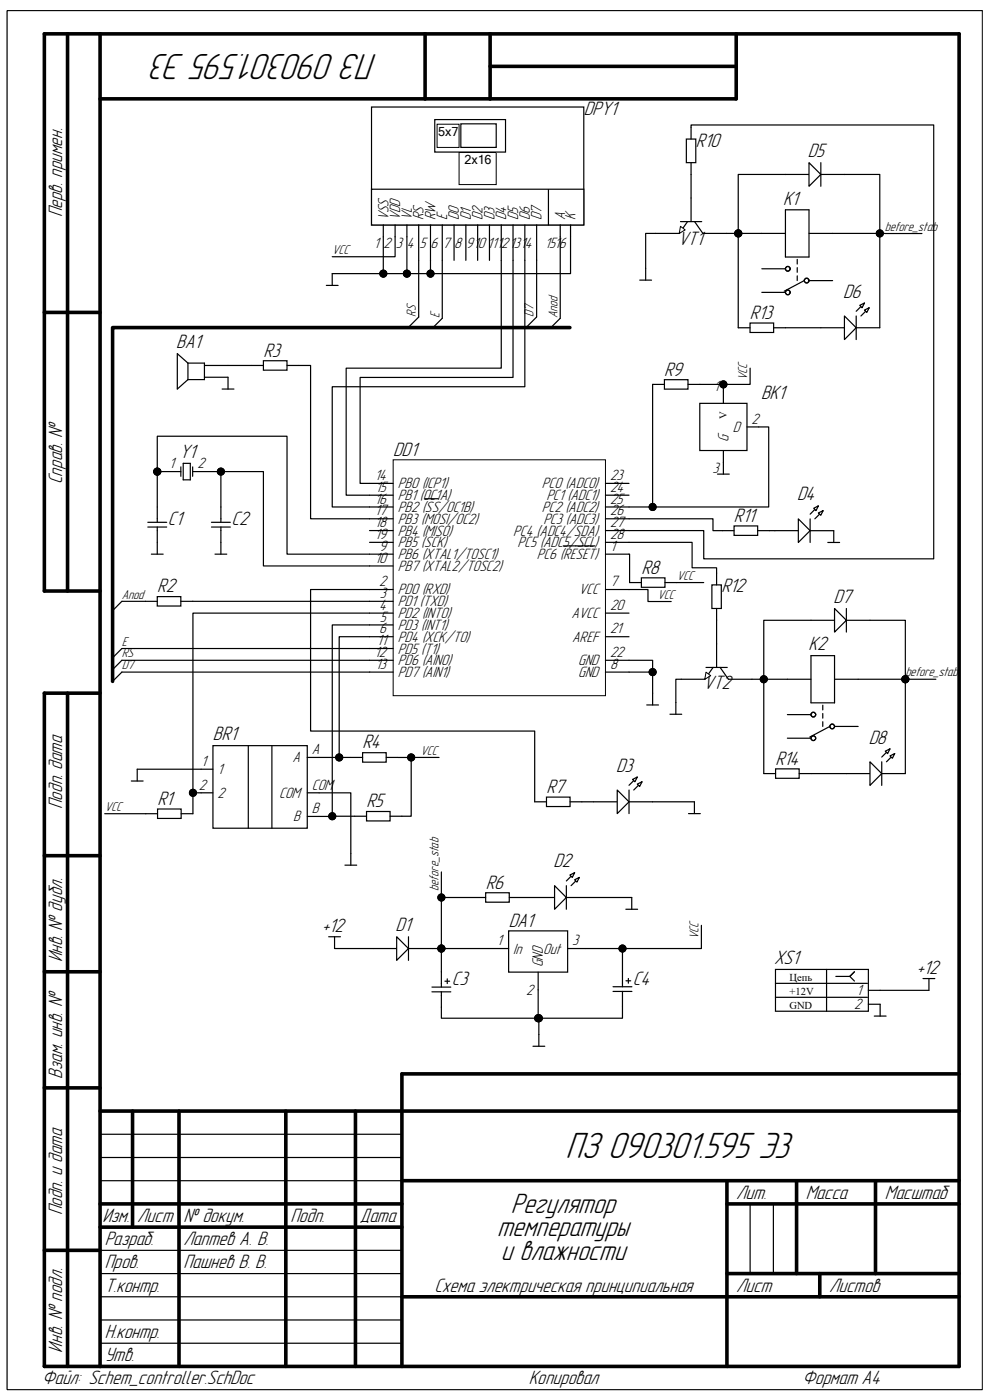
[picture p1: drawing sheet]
<svg xmlns="http://www.w3.org/2000/svg" width="210mm" height="297mm" viewBox="0 0 210 297" stroke-linecap="round" stroke-linejoin="round" font-family="sans-serif">
<path d="M1.5 2.3h206.9v292.5h-206.9z" fill="none" stroke="#000" stroke-width=".21"/>
<g fill="none" stroke="#000" stroke-width=".76">
<path d="M14.3 7.2v118.2M21.2 7.2v282.7M90.2 7.2v13.8M104 7.2v13.8M104 14.1h52.2M156.2 7.2v13.8h-135M9.4 66.3h11.8M21.2 125.4h-11.8v-118.2h194.1v282.7h-194.1v-142.8h11.8M14.3 147.1v142.8M9.4 181.5h11.8M9.4 206.2h11.8M9.4 230.8h11.8"/>
<path d="M21.2 235.7h182.3M28.1 235.7v24.6M38 235.7v54.2M60.6 235.7v54.2M75.4 235.7v54.2M203.5 227.8h-118.2v62.1M21.2 255.4h64.1M85.3 250.5h118.2M154.2 250.5v39.4M154.2 255.4h49.3M169 250.5v19.7M185.7 250.5v19.7"/>
<path d="M9.4 265.3h11.8M21.2 260.3h64.1M85.3 275.1h118.2M154.2 270.2h49.3M173.9 270.2v4.9"/>
</g>
<g fill="none" stroke="#000" stroke-width=".25">
<path d="M145.6 29.5h2v5h-2zM146.6 27v2.5M146.6 34.5v2.5M166.6 37h5M174.1 37h5M39.9 77l-2.3-2v7.5l2.3-2M39.9 77v3.5M39.9 77h3.5v3.5h-3.5M43.4 77.5h5M53.4 77.5h2.5M55.9 76.5h5v2h-5zM60.9 77.5h2.5"/>
<path d="M156.6 69.5h2.5M159.1 68.5h5v2h-5zM164.1 69.5h2.5M43.4 80h5M138.4 81.5h2.5M140.9 80.5h5v2.1h-5zM145.9 81.5h2.6M31.4 110.8h4M31.4 111.8h4M33.4 107.6v3.2M33.4 111.8v3.3M44.9 110.8h4"/>
<path d="M44.9 111.8h4M46.9 107.6v3.2M46.9 111.8v3.3M153.2 112.6h2.5M155.7 111.6h5v2h-5zM160.7 112.6h2.5M30.9 127.6h2.5M33.4 126.6h5v2h-5zM38.4 127.6h2.5M133.6 123.6h2.5M136.1 122.6h5v2h-5zM141.1 123.6h2.5"/>
<path d="M151 124.1h2v5h-2zM152 121.6v2.5M152 129.1v2.5M30.9 172.6h2.5M33.4 171.6h5v2h-5zM38.4 172.6h2.5M75.2 173.2h2.6M77.8 172.2h5v2h-5zM82.8 173.2h2.5M113.4 170.1h2.5M115.9 169.1h5v2h-5zM120.9 170.1h2.5"/>
<path d="M162 164.1h2.5M164.5 163.1h5v2h-5zM169.5 164.1h2.5M100.5 190.4h2.5M103 189.4h5v2h-5zM108 190.4h2.5M21.2 240.6h64.1M21.2 245.6h64.1M21.2 250.5h64.1M159.1 255.4v14.8M164.1 255.4v14.8M21.2 265.3h64.1"/>
<path d="M21.2 270.2h64.1M21.2 275.1h64.1M21.2 280h64.1M21.2 285h64.1"/>
</g>
<path d="M171.6 34.5l2.5 2.5-2.5 2.5z" fill="#fff"/>
<path d="M171.6 34.5l2.5 2.5-2.5 2.5zM174.1 34.5v5M172 131.6h5M179.5 131.6h5.1" fill="none" stroke="#000" stroke-width=".25"/>
<path d="M177 129.1l2.5 2.5-2.5 2.5z" fill="#fff"/>
<path d="M177 129.1l2.5 2.5-2.5 2.5zM179.5 129.1v5M79.2 201.2h4.9M86.7 201.2h5" fill="none" stroke="#000" stroke-width=".25"/>
<path d="M84.1 198.7l2.6 2.5-2.6 2.5z" fill="#fff"/>
<path d="M125.9 170.1h5M133.4 170.1h5M84.1 198.7l2.6 2.5-2.6 2.5zM86.7 198.7v5" fill="none" stroke="#000" stroke-width=".25"/>
<path d="M130.9 167.6l2.5 2.5-2.5 2.5z" fill="#fff"/>
<path d="M130.9 167.6l2.5 2.5-2.5 2.5zM135.2 164.9l-1.8 1.7M136.2 165.9l-1.8 1.7" fill="none" stroke="#000" stroke-width=".25"/>
<path d="M135.2 166.4l1-.5-.5 1z" fill="#fff"/>
<path d="M135.2 166.4l1-.5-.5 1z" fill="none" stroke="#000" stroke-width=".25"/>
<path d="M134.2 165.4l1-.5-.5 1z" fill="#fff"/>
<path d="M174.1 69.5h5M181.6 69.5h5M133.4 167.6v5M134.2 165.4l1-.5-.5 1z" fill="none" stroke="#000" stroke-width=".25"/>
<path d="M179.1 67l2.5 2.5-2.5 2.5z" fill="#fff"/>
<path d="M179.1 67l2.5 2.5-2.5 2.5zM183.4 64.3l-1.8 1.7M184.4 65.3l-1.8 1.7" fill="none" stroke="#000" stroke-width=".25"/>
<path d="M183.4 65.8l1-.5-.5 1z" fill="#fff"/>
<path d="M183.4 65.8l1-.5-.5 1z" fill="none" stroke="#000" stroke-width=".25"/>
<path d="M182.4 64.8l1-.5-.5 1z" fill="#fff"/>
<path d="M181.6 67v5M182.4 64.8l1-.5-.5 1zM179.5 164.1h5.1M187 164.1h5.1" fill="none" stroke="#000" stroke-width=".25"/>
<path d="M184.6 161.6l2.4 2.5-2.4 2.5z" fill="#fff"/>
<path d="M188.8 158.9l-1.8 1.7M189.8 159.9l-1.7 1.7M184.6 161.6l2.4 2.5-2.4 2.5z" fill="none" stroke="#000" stroke-width=".25"/>
<path d="M188.8 160.4l1-.5-.5 1z" fill="#fff"/>
<path d="M188.8 160.4l1-.5-.5 1z" fill="none" stroke="#000" stroke-width=".25"/>
<path d="M187.8 159.4l1-.5-.5 1z" fill="#fff"/>
<path d="M187.8 159.4l1-.5-.5 1zM187 161.6v5M112.6 190.4h5M120.1 190.4h5" fill="none" stroke="#000" stroke-width=".25"/>
<path d="M117.6 187.9l2.5 2.5-2.5 2.5z" fill="#fff"/>
<path d="M117.6 187.9l2.5 2.5-2.5 2.5zM121.9 185.1l-1.8 1.8M122.9 186.2l-1.8 1.7" fill="none" stroke="#000" stroke-width=".25"/>
<path d="M121.9 186.6l1-.4-.5 .9z" fill="#fff"/>
<path d="M121.9 186.6l1-.4-.5 .9z" fill="none" stroke="#000" stroke-width=".25"/>
<path d="M120.9 185.6l1-.5-.5 1.1z" fill="#fff"/>
<path d="M164.4 112.6h5M171.9 112.6h5M120.1 187.9v5M120.9 185.6l1-.5-.5 1.1z" fill="none" stroke="#000" stroke-width=".25"/>
<path d="M169.4 110.1l2.5 2.5-2.5 2.5z" fill="#fff"/>
<path d="M169.4 110.1l2.5 2.5-2.5 2.5zM173.6 107.3l-1.7 1.8M174.6 108.3l-1.7 1.8" fill="none" stroke="#000" stroke-width=".25"/>
<path d="M173.6 108.8l1-.5-.5 1z" fill="#fff"/>
<path d="M173.6 108.8l1-.5-.5 1z" fill="none" stroke="#000" stroke-width=".25"/>
<path d="M172.6 107.8l1-.5-.5 1z" fill="#fff"/>
<path d="M171.9 110.1v5M172.6 107.8l1-.5-.5 1zM152 136.6v5M149.8 141.6h4.5M151.3 141.6l-1.8 2.5h-5M152.8 141.6l1.7 2.5h5" fill="none" stroke="#000" stroke-width=".25"/>
<path d="M149.8 142.6l1 .8-1.3 .7z" fill="#fff"/>
<path d="M149.8 142.6l1 .8-1.3 .7z" fill="none" stroke="#000" stroke-width=".21"/>
<path d="M144.4 47h4.5M145.8 47l-1.7 2.5h-5M146.6 42v5M147.4 47l1.7 2.5h5" fill="none" stroke="#000" stroke-width=".25"/>
<path d="M144.4 48l1 .8-1.3 .7z" fill="#fff"/>
<g fill="none" stroke="#000" stroke-width=".21">
<path d="M144.4 48l1 .8-1.3 .7z"/>
<circle cx="33.4" cy="100.1" r=".75"/>
</g>
<circle cx="33.4" cy="100.1" r=".75" fill="#000"/>
<g fill="none" stroke="#000" stroke-width=".25">
<path d="M161.6 57h5M161.6 49.5h5M166.6 44.5h5v10h-5zM169.1 55v1M169.1 56.8v1M169.1 58.5v1M170.6 59.5l-4.2 2.3M171.6 59.5h5M171.6 49.5h5M161.6 62h5M38.4 99v2M38.9 98.3h1.5v3.5h-1.5z"/>
<path d="M40.9 99v2M33.4 100h5M40.9 100h5M25.9 127.6l-2 1.9M25.9 137.6l-2 2M25.9 140.1l-2 2M167 156.6h5M167 151.6h5M167 144.1h5M172 149.1v-10h5v10h-5M174.5 149.6v1M174.5 151.4v1"/>
<path d="M174.5 153.1v1M176 154.1l-4.2 2.3M177 154.1h5M177 144.1h5"/>
<circle cx="167.1" cy="57" r=".5"/>
<circle cx="171.1" cy="59.5" r=".5"/>
<circle cx="167.1" cy="62" r=".5"/>
<circle cx="172.5" cy="156.6" r=".5"/>
<circle cx="172.5" cy="151.6" r=".5"/>
<circle cx="176.5" cy="154.1" r=".5"/>
</g>
<path d="M148.5 85.6h10v10h-10z" fill-rule="evenodd" fill="#fff"/>
<path d="M148.5 85.6h10v10h-10zM153.5 83.1v2.5M153.5 95.6v2.5M158.5 90.6h2.5" fill="none" stroke="#000" stroke-width=".25"/>
<path d="M107.9 197.5h12.5v8.7h-12.5z" fill-rule="evenodd" fill="#fff"/>
<path d="M88.8 67.3l-1.9 1.9M93.8 67.5l-1.9 2M113.8 67.3l-2 1.9M118.8 67.5l-1.9 2M107.9 197.5h12.5v8.7h-12.5zM104.2 201.2h3.7M114.2 206.2v3.8M120.4 201.2h3.8" fill="none" stroke="#000" stroke-width=".25"/>
<path d="M78.8 22.7h45v25h-45z" fill-rule="evenodd" fill="#fff"/>
<path d="M78.8 22.7h45v25h-45z" fill="none" stroke="#000" stroke-width=".25"/>
<path d="M78.8 40.1h45v7.6h-45z" fill-rule="evenodd" fill="#fff"/>
<g fill="none" stroke="#000" stroke-width=".25">
<path d="M78.8 40.1h45v7.6h-45zM81.3 47.7v2.5M83.8 47.7v2.5M86.3 47.7v2.5M88.8 47.7v7.5M91.3 47.7v7.5M93.8 47.7v7.5M96.3 47.7v7.5M98.8 47.7v7.5M101.3 47.7v7.5M103.8 47.7v7.5M106.3 47.7v7.5"/>
<path d="M108.8 47.7v7.5M111.3 47.7v7.5M113.8 47.7v7.5M118.8 47.7v2.5M121 47.7v2.5"/>
</g>
<path d="M92.2 25.4h15v6.9h-15z" fill-rule="evenodd" fill="#fff"/>
<path d="M92.2 25.4h15v6.9h-15z" fill="none" stroke="#000" stroke-width=".25"/>
<path d="M97.8 26.3h7.5v5h-7.5z" fill-rule="evenodd" fill="#fff"/>
<path d="M97.8 26.3h7.5v5h-7.5z" fill="none" stroke="#000" stroke-width=".25"/>
<path d="M92.7 26.4h4.7v4.9h-4.7z" fill-rule="evenodd" fill="#fff"/>
<path d="M92.7 26.4h4.7v4.9h-4.7z" fill="none" stroke="#000" stroke-width=".21"/>
<path d="M116.3 40.2v7.5" fill="none" stroke="#000" stroke-width=".25"/>
<path d="M97.4 32.4h7.9v6.8h-7.9z" fill-rule="evenodd" fill="#fff"/>
<g fill="none" stroke="#000" stroke-width=".21">
<path d="M97.4 32.4h7.9v6.8h-7.9z"/>
<circle cx="192.1" cy="144.1" r=".75"/>
</g>
<circle cx="192.1" cy="144.1" r=".75" fill="#000"/>
<g fill="none" stroke="#000" stroke-width=".25">
<path d="M25.9 142.6l-2 2M76.9 159.7h5v2h-5zM74.4 160.7h2.5M81.9 160.7h2.5M91.6 209.4h4M91.6 210.4h4M93.6 206.2v3.2M93.6 210.4v3.3M94.4 208.2h1M94.9 207.7v1M130 209.3h4M130 210.3h4"/>
<path d="M132 206.1v3.2M132 210.3v3.3M132.8 208.1h1M133.3 207.6v1"/>
</g>
<path d="M83.4 97.5h45v50.1h-45z" fill-rule="evenodd" fill="#fff"/>
<path d="M83.4 97.5h45v50.1h-45z" fill="none" stroke="#000" stroke-width=".21"/>
<g fill="none" stroke="#000" stroke-width=".25">
<path d="M78.4 117.6h5M78.4 102.6h5M78.4 105.1h5M78.4 107.6h5M78.4 110.1h5M78.4 112.6h5M78.4 115.1h5M90.2 105.8h2.8M119.5 115.8h6.7M128.4 117.6h5M128.4 102.6h5M128.4 105.1h5"/>
<path d="M128.4 107.6h5M128.4 110.1h5M128.4 112.6h5M128.4 115.1h5M78.4 125.1h5M78.4 127.6h5M78.4 130.1h5M78.4 132.6h5M78.4 135.1h5M78.4 120.1h5M78.4 137.6h5M128.4 125.1h5"/>
<path d="M128.4 130.1h5M128.4 135.1h5M78.4 142.6h5M78.4 140.1h5M128.4 142.6h5M128.4 140.1h5"/>
</g>
<path d="M164.5 205.7h19.7v8.8h-19.7z" fill-rule="evenodd" fill="#fff"/>
<path d="M164.5 205.7h19.7v8.8h-19.7zM164.5 208.6h19.5M164.5 211.6h19.5M175.3 205.7v8.8M177.3 207.1h3M180.3 207.1l1 1M181.3 206.2l-1 .9M184.2 210.1h2.5M184.2 213.1h2.5" fill="none" stroke="#000" stroke-width=".25"/>
<path d="M45.2 158.2h20v17.5h-20z" fill-rule="evenodd" fill="#fff"/>
<g fill="none" stroke="#000" stroke-width=".25">
<path d="M146.6 27v-.5h51.5v92.1h-48.8v-6h-15.9M146.6 37v5M166.6 37h-10v12.5h-2.5M179.1 37h7.5v12.5h-10M81.3 50.2v7.8h5v-7.8M81.3 58h-10.8v2.5M83.8 50.2v4.3h-13.3M88.8 55.2v12.1M91.3 55.2v2.8h-5M93.8 55.2v12.3M106.3 55.2v22.9h-32.9v27h5M108.8 55.2v24.9h-32.4v22.5h2"/>
<path d="M111.3 55.2v26.8h-40.8v25.6h7.9M113.8 55.2v12.1M118.8 50.2v17.3M121 50.2v7.8h-29.7M135.7 59.4h2.5M139.1 49.5h-2.1v9.9M161.6 49.5h-5v20M195.6 49.5h-9v20M48.4 77.5h5M63.4 77.5h2.5v32.6h12.5M69.2 60.5h2.5M159.1 78.1v3.4h-5.6v1.6"/>
<path d="M166.6 69.5h7.5M47.1 82.5h2.5M48.4 80v2.5M138.4 81.5v26.1h-5M148.5 81.5h5M153.5 98.1v2.5M161 90.6h2.1v17h-24.7M32.1 117.6h2.5M33.4 107.6v-15.1h27.5v25.1h17.5M33.4 115.1v2.5M45.6 117.6h2.5M45.9 100h10v20.1h22.5"/>
<path d="M46.9 100v7.6M46.9 115.1v2.5M133.4 110.1h17.9v2.5h1.9M133.4 115.1h13.4v5.4h5.2v1.1M133.4 117.6h.2v6M152.2 100.6h2.5M163.2 112.6h1.2M175.6 115.1h2.5M176.9 112.6v2.5M25.9 127.6h5M25.9 137.6h52.5M40.9 127.6h37.5"/>
<path d="M78.4 125.1h-12.5v30h47.5v15M78.4 135.1h-6.4v25.6h-6.8M78.4 130.1h-37.5v38.1M78.4 132.6h-7.9v40.6h4.7M133.4 125.1h4.1v2.5h4.9M143.6 123.6h5.7M152 131.6v5M172 131.6h-10v12.5h-2.5M184.6 131.6h7.5v12.5h6.4M25.9 140.1h52.5M25.9 142.6h52.5M45.2 158.2h20v17.5h-20z"/>
<path d="M52.7 158.2v17.5M57.7 158.2v17.5M133.4 140.1h5v2.5h-5M137.2 149.6h2.5M138.4 142.6v7M142.1 151.5h2.5M144.5 144.1h-1.1v7.4M167 144.1h-5v20M182 144.1h10.1v20M22.2 172.6h8.7M27.9 165.7h2.5M45.2 168.2h-4.3v4.4"/>
<path d="M45.2 163.2h-16.1v2.5M65.2 168.2h2.5M67.7 168.2h6.7v15.3M70.5 173.2h-5.3M72 160.7h2.4M84.4 160.7h2.8v12.5h-1.9M87.2 160.7h5.9M123.4 170.1h2.5M138.4 170.1h8.9v2.5M146.1 172.6h2.5M172 164.1h7.5M69.7 198.7h2.5"/>
<path d="M71 198.7v2.5h8.2M73.2 183.5h2.5M93.6 185v5.4M100.5 190.4h-6.9v15.8M110.5 190.4h2.1M125.1 190.4h8.9v2.5M132.8 192.9h2.5M148.8 196.3v4.9h-24.6M91.7 201.2h12.5M114.2 210v6h-20.6v-2.3M114.2 216h.1v6M132 213.6v2.4h-17.7"/>
<path d="M132 201.2v4.9M185.5 215.6h2.5M186.7 213.1v2.5M195.8 207.6h2.5M197.1 207.6v2.5h-10.4M113.1 222h2.5"/>
</g>
<g fill="#000">
<circle cx="81.3" cy="58" r=".75"/>
<circle cx="86.3" cy="58" r=".75"/>
<circle cx="91.3" cy="58" r=".75"/>
<circle cx="156.6" cy="49.5" r=".75"/>
<circle cx="186.6" cy="49.5" r=".75"/>
<circle cx="153.5" cy="81.5" r=".75"/>
<circle cx="33.4" cy="100.1" r=".75"/>
<circle cx="46.9" cy="100" r=".75"/>
<circle cx="138.4" cy="107.6" r=".75"/>
<circle cx="138.4" cy="142.6" r=".75"/>
<circle cx="162" cy="144.1" r=".75"/>
<circle cx="192.1" cy="144.1" r=".75"/>
<circle cx="40.9" cy="168.2" r=".75"/>
<circle cx="70.5" cy="173.2" r=".75"/>
<circle cx="72" cy="160.7" r=".75"/>
<circle cx="87.2" cy="160.7" r=".75"/>
<circle cx="93.6" cy="190.4" r=".75"/>
<circle cx="93.6" cy="201.2" r=".75"/>
<circle cx="114.2" cy="216" r=".75"/>
<circle cx="114.3" cy="216" r=".75"/>
<circle cx="132" cy="201.2" r=".75"/>
</g>
<g fill="none" stroke="#000" stroke-width=".21">
<circle cx="81.3" cy="58" r=".75"/>
<circle cx="86.3" cy="58" r=".75"/>
<circle cx="91.3" cy="58" r=".75"/>
<circle cx="156.6" cy="49.5" r=".75"/>
<circle cx="186.6" cy="49.5" r=".75"/>
<circle cx="153.5" cy="81.5" r=".75"/>
<circle cx="33.4" cy="100.1" r=".75"/>
<circle cx="46.9" cy="100" r=".75"/>
<circle cx="138.4" cy="107.6" r=".75"/>
<circle cx="138.4" cy="142.6" r=".75"/>
<circle cx="162" cy="144.1" r=".75"/>
<circle cx="192.1" cy="144.1" r=".75"/>
<circle cx="40.9" cy="168.2" r=".75"/>
<circle cx="70.5" cy="173.2" r=".75"/>
<circle cx="72" cy="160.7" r=".75"/>
<circle cx="87.2" cy="160.7" r=".75"/>
<circle cx="93.6" cy="190.4" r=".75"/>
<circle cx="93.6" cy="201.2" r=".75"/>
<circle cx="114.2" cy="216" r=".75"/>
<circle cx="114.3" cy="216" r=".75"/>
<circle cx="132" cy="201.2" r=".75"/>
</g>
<path d="M120.9 69.5h-97v75.1" fill="none" stroke="#000" stroke-width=".76"/>
<g font-size="8.2">
<text x="80.1" y="11.5" transform="rotate(-180 80.1 11.5)">ПЗ 090301.595 Э3</text>
<text x="120" y="245.7">ПЗ 090301.595 Э3</text>
</g>
<g font-size="6.3">
<text x="108.4" y="257.4">Регулятор</text>
<text x="105.5" y="262.3">температуры</text>
<text x="106.2" y="267.2">и влажности</text>
</g>
<g font-size="4.3">
<text x="123.8" y="24.3">DPY1</text>
<text x="147.6" y="31.1">R10</text>
<text x="171.4" y="33.4">D5</text>
<text x="13.2" y="46.1" transform="rotate(-90 13.2 46.1)">Перв. примен.</text>
<text x="166.1" y="43.4">K1</text>
<text x="143.8" y="51.9">VT1</text>
<text x="178.9" y="63.1">D6</text>
<text x="159.1" y="67.6">R13</text>
<text x="37.4" y="73.9">BA1</text>
<text x="55.9" y="75.6">R3</text>
<text x="140.9" y="79.7">R9</text>
<text x="161.5" y="84.7">BK1</text>
<text x="38.1" y="97.2">Y1</text>
<text x="83.4" y="96.6">DD1</text>
<text x="13.2" y="102.7" transform="rotate(-90 13.2 102.7)">Справ. №</text>
<text x="169.1" y="106.2">D4</text>
<text x="35.6" y="111.4">C1</text>
<text x="49.1" y="111.4">C2</text>
<text x="155.7" y="110.7">R11</text>
<text x="33.4" y="125.7">R2</text>
<text x="136.1" y="121.7">R8</text>
<text x="153" y="125.7">R12</text>
<text x="176.8" y="127.9">D7</text>
<text x="171.5" y="138">K2</text>
<text x="149.3" y="146.2">VT2</text>
<text x="45.2" y="157.1">BR1</text>
<text x="76.9" y="158.8">R4</text>
<text x="184.3" y="157.7">D8</text>
<text x="130.7" y="163.7">D3</text>
<text x="164.5" y="162.2">R14</text>
<text x="13.2" y="171.7" transform="rotate(-90 13.2 171.7)">Подп. дата</text>
<text x="33.4" y="170.7">R1</text>
<text x="77.8" y="171.3">R5</text>
<text x="115.9" y="168.2">R7</text>
<text x="117.4" y="184">D2</text>
<text x="103" y="188.5">R6</text>
<text x="68.4" y="197.8">+12</text>
<text x="83.9" y="197.6">D1</text>
<text x="107.9" y="196.6">DA1</text>
<text x="13.2" y="204.2" transform="rotate(-90 13.2 204.2)">Инв. № дубл.</text>
<text x="95.9" y="209">C3</text>
<text x="134.3" y="209">C4</text>
<text x="164.3" y="204.5">XS1</text>
<text x="194.5" y="206.7">+12</text>
<text x="13.2" y="228.8" transform="rotate(-90 13.2 228.8)">Взам. инв. №</text>
<text x="13.2" y="257.9" transform="rotate(-90 13.2 257.9)">Подп. и дата</text>
<text x="156.2" y="254.3">Лит.</text>
<text x="171" y="254.3">Масса</text>
<text x="187.7" y="254.3">Масштаб</text>
<text x="21.7" y="259.2">Изм.</text>
<text x="29.1" y="259.2">Лист № докум.</text>
<text x="61.6" y="259.2">Подп.</text>
<text x="76.4" y="259.2">Дата</text>
<text x="22.2" y="264.2">Разраб.</text>
<text x="22.2" y="269.1">Пров.</text>
<text x="38.9" y="264.2">Лаптев А. В.</text>
<text x="38.9" y="269.1">Пашнев В. В.</text>
<text x="22.2" y="274">Т.контр.</text>
<text x="92.2" y="274">Схема электрическая принципиальная</text>
<text x="156.2" y="274">Лист</text>
<text x="175.9" y="274">Листов</text>
<text x="13.2" y="286.9" transform="rotate(-90 13.2 286.9)">Инв. № подл.</text>
<text x="22.2" y="283.8">Н.контр.</text>
<text x="8.9" y="293.7">Файл: Schem_controller.SchDoc</text>
<text x="22.2" y="288.8">Утв.</text>
<text x="112.2" y="293.7">Копировал</text>
<text x="170.2" y="293.7">Формат А4</text>
</g>
<g font-size="3.4">
<text x="82.4" y="46.7" transform="rotate(-90 82.4 46.7)">VSS</text>
<text x="84.9" y="46.7" transform="rotate(-90 84.9 46.7)">VDD</text>
<text x="87.4" y="46.7" transform="rotate(-90 87.4 46.7)">VL</text>
<text x="89.9" y="46.7" transform="rotate(-90 89.9 46.7)">RS</text>
<text x="92.4" y="46.7" transform="rotate(-90 92.4 46.7)">RW</text>
<text x="94.9" y="46.7" transform="rotate(-90 94.9 46.7)">E</text>
<text x="97.4" y="46.7" transform="rotate(-90 97.4 46.7)">D0</text>
<text x="99.9" y="46.7" transform="rotate(-90 99.9 46.7)">D1</text>
<text x="102.4" y="46.7" transform="rotate(-90 102.4 46.7)">D2</text>
<text x="104.9" y="46.7" transform="rotate(-90 104.9 46.7)">D3</text>
<text x="107.4" y="46.7" transform="rotate(-90 107.4 46.7)">D4</text>
<text x="109.9" y="46.7" transform="rotate(-90 109.9 46.7)">D5</text>
<text x="112.4" y="46.7" transform="rotate(-90 112.4 46.7)">D6</text>
<text x="114.9" y="46.7" transform="rotate(-90 114.9 46.7)">D7</text>
<text x="119.9" y="46.7" transform="rotate(-90 119.9 46.7)">A</text>
<text x="122.1" y="46.7" transform="rotate(-90 122.1 46.7)">K</text>
<text x="79.3" y="52.5">1</text>
<text x="81.3" y="52.5">2</text>
<text x="84" y="52.5">3</text>
<text x="86.3" y="52.5">4</text>
<text x="89" y="52.5">5</text>
<text x="91.3" y="52.5">6</text>
<text x="93.9" y="52.5">7</text>
<text x="96.4" y="52.5">8</text>
<text x="98.8" y="52.5">910</text>
<text x="103.4" y="52.5">11121314</text>
<text x="115.6" y="52.5">1516</text>
<text x="151.4" y="82.9">1</text>
<text x="159.4" y="89.9">2</text>
<text x="154.5" y="93.8" transform="rotate(-90 154.5 93.8)">G</text>
<text x="155.5" y="91.7">D</text>
<text x="35.9" y="99.4">1</text>
<text x="41.9" y="99.4">2</text>
<text x="79.5" y="101.9">14</text>
<text x="129.4" y="101.9">23</text>
<text x="151.1" y="100.4">3</text>
<text x="79.5" y="106.8">16</text>
<text x="79.6" y="104.4">15</text>
<text x="84.4" y="103.6">PB0 (ICP1)</text>
<text x="84.4" y="106.1">PB1 (OC1A)</text>
<text x="115" y="103.6">PC0 (ADC0)</text>
<text x="115.9" y="106.1">PC1 (ADC1)</text>
<text x="129.4" y="104.4">24</text>
<text x="129.4" y="106.8">25</text>
<text x="79.5" y="109.3">17</text>
<text x="79.5" y="111.9">18</text>
<text x="84.4" y="108.6">PB2 (SS/OC1B)</text>
<text x="84.4" y="111.1">PB3 (MOSI/OC2)</text>
<text x="84.4" y="113.6">PB4 (MISO)</text>
<text x="108.9" y="113.6">PC4 (ADC4/SDA)</text>
<text x="115" y="108.6">PC2 (ADC2)</text>
<text x="115.3" y="111.1">PC3 (ADC3)</text>
<text x="129.4" y="109.3">26</text>
<text x="129.4" y="111.9">27</text>
<text x="79.5" y="119.4">10</text>
<text x="79.5" y="114.4">19</text>
<text x="80.4" y="116.9">9</text>
<text x="84.4" y="118.6">PB6 (XTAL1/TOSC1)</text>
<text x="84.4" y="116.1">PB5 (SCK)</text>
<text x="109.8" y="116.1">PC5 (ADC5/SCL)</text>
<text x="113.9" y="118.6">PC6 (RESET)</text>
<text x="129.4" y="116.9">1</text>
<text x="129.4" y="114.4">28</text>
<text x="80.4" y="124.4">2</text>
<text x="84.4" y="121.1">PB7 (XTAL2/TOSC2)</text>
<text x="129.4" y="124.4">7</text>
<text x="80.4" y="129.4">4</text>
<text x="80.6" y="126.9">3</text>
<text x="80.6" y="131.9">5</text>
<text x="84.4" y="126.1">PD0 (RXD)</text>
<text x="84.4" y="128.7">PD1 (TXD)</text>
<text x="84.4" y="131.1">PD2 (INT0)</text>
<text x="121.2" y="131.1">AVCC</text>
<text x="122.8" y="126.1">VCC</text>
<text x="129.4" y="129.4">20</text>
<text x="80" y="136.9">11</text>
<text x="80.4" y="134.4">6</text>
<text x="84.4" y="133.6">PD3 (INT1)</text>
<text x="84.4" y="136.1">PD4 (XCK/T0)</text>
<text x="121.4" y="136.1">AREF</text>
<text x="129.4" y="134.4">21</text>
<text x="79.5" y="139.4">12</text>
<text x="79.6" y="141.9">13</text>
<text x="84.4" y="138.6">PD5 (T1)</text>
<text x="84.4" y="141.1">PD6 (AIN0)</text>
<text x="84.4" y="143.6">PD7 (AIN1)</text>
<text x="122.6" y="143.6">GND</text>
<text x="122.6" y="141.1">GND</text>
<text x="129.4" y="141.9">8</text>
<text x="129.4" y="139.4">22</text>
<text x="62.1" y="161.8">A</text>
<text x="66.2" y="160">A</text>
<text x="42.2" y="167.5">2</text>
<text x="42.7" y="162.5">1</text>
<text x="46.1" y="164.3">1</text>
<text x="66.2" y="167.5">COM</text>
<text x="46.1" y="169.2">2</text>
<text x="59.2" y="169.2">COM</text>
<text x="66.2" y="172.5">B</text>
<text x="62.2" y="174.2">B</text>
<text x="105.4" y="200.5">1</text>
<text x="108.9" y="202.3">In</text>
<text x="115.2" y="202.3">Out</text>
<text x="121.4" y="200.5">3</text>
<text x="115.2" y="205.2" transform="rotate(-90 115.2 205.2)">GND</text>
<text x="111.6" y="211">2</text>
<text x="181.2" y="214.1">2</text>
<text x="181.7" y="211.2">1</text>
</g>
<g font-size="2.9">
<text x="70.5" y="53.9">VCC</text>
<text x="187.7" y="48.9">before_stab</text>
<text x="88.2" y="67.3" transform="rotate(-90 88.2 67.3)">RS</text>
<text x="93.2" y="67.5" transform="rotate(-90 93.2 67.5)">E</text>
<text x="113.2" y="67.3" transform="rotate(-90 113.2 67.3)">D7</text>
<text x="118.2" y="67.5" transform="rotate(-90 118.2 67.5)">Anod</text>
<text x="158.5" y="80.6" transform="rotate(-90 158.5 80.6)">VCC</text>
<text x="143.6" y="123">VCC</text>
<text x="25.9" y="127">Anod</text>
<text x="139.4" y="127">VCC</text>
<text x="25.9" y="137">E</text>
<text x="25.9" y="139.5">RS</text>
<text x="25.9" y="142">D7</text>
<text x="192.1" y="143.5">before_stab</text>
<text x="89.2" y="160.1">VCC</text>
<text x="22.2" y="172">VCC</text>
<text x="93" y="188.9" transform="rotate(-90 93 188.9)">before_stab</text>
<text x="148.2" y="199.3" transform="rotate(-90 148.2 199.3)">VCC</text>
</g>
<g font-size="2.7">
<text x="93" y="28.8">5x7</text>
<text x="98.5" y="34.8">2x16</text>
</g>
<g font-size="2.2">
<text x="154.2" y="88.9" transform="rotate(-90 154.2 88.9)">V</text>
<text x="167.5" y="208.2">Цепь</text>
<text x="167.5" y="211.1">+12V</text>
<text x="167.5" y="214">GND</text>
</g>
<text font-size=".5" x="11.4" y="290">ALTIUM GOSTBOM2.0 KEV</text>
</svg>
